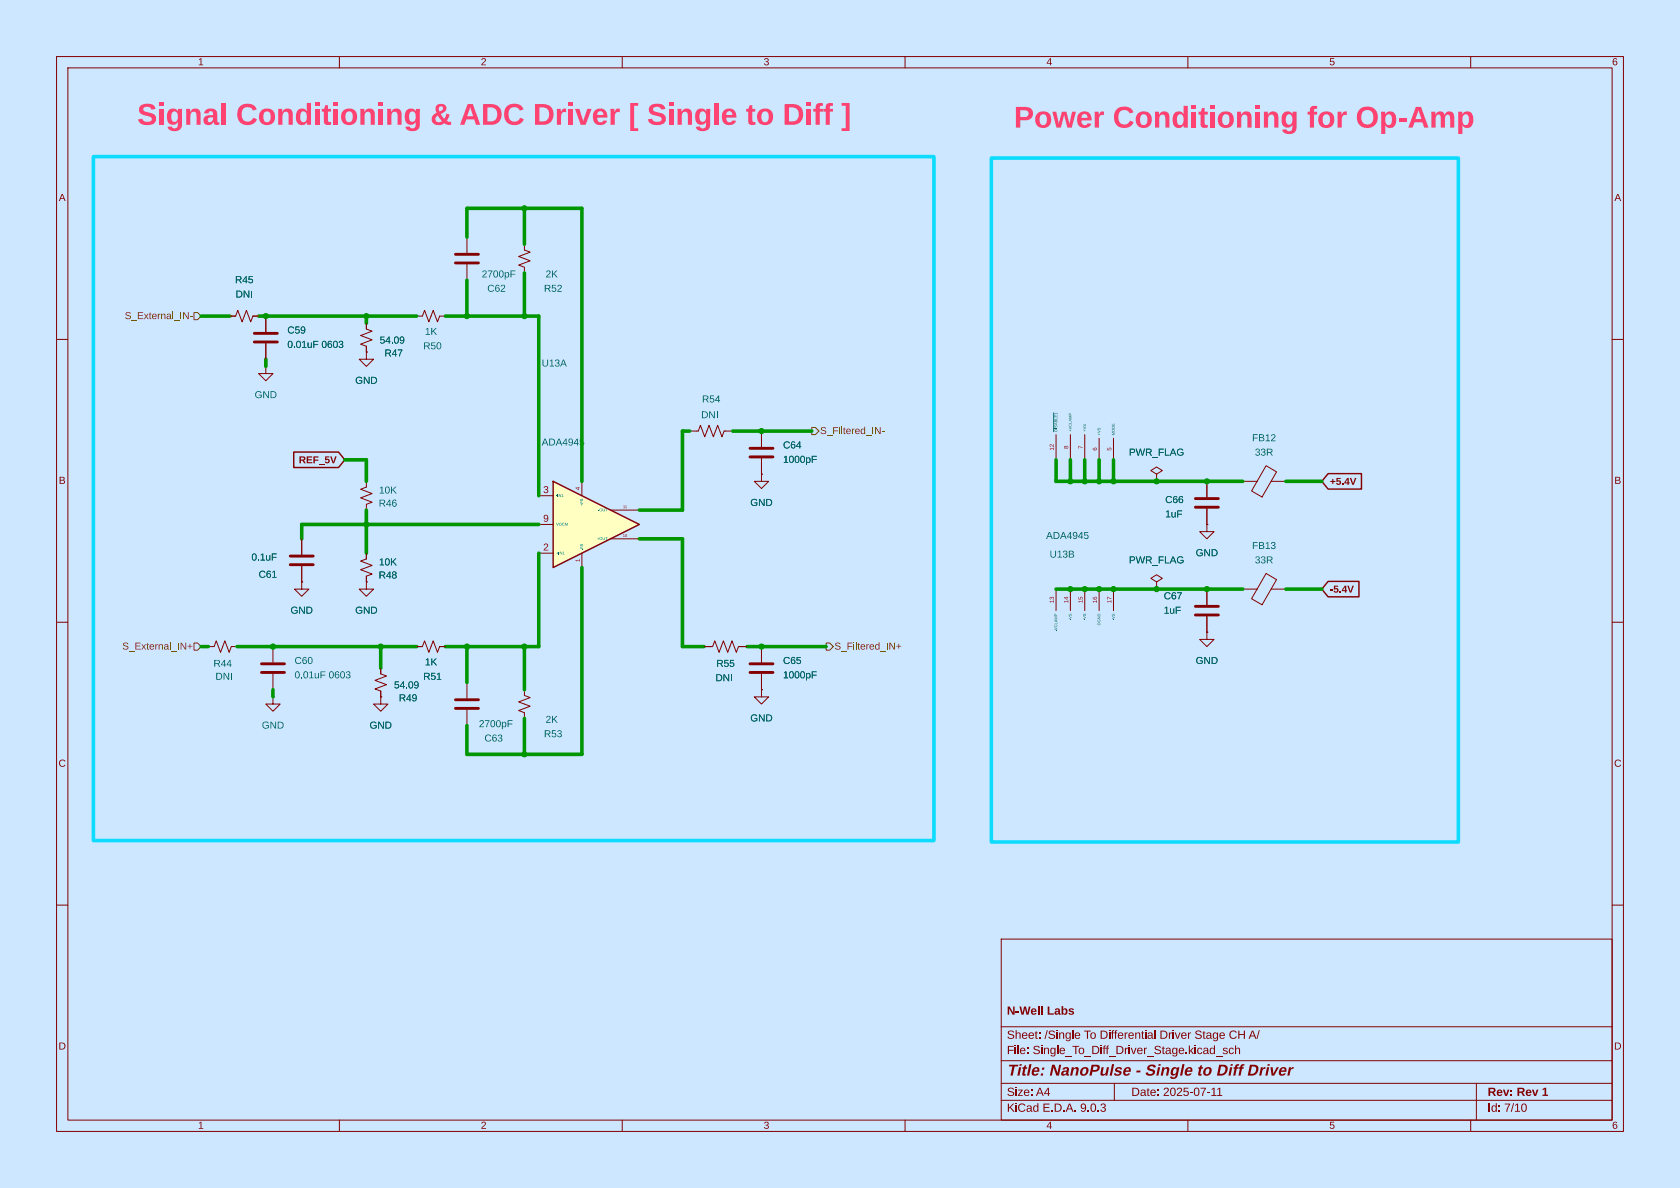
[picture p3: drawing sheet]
<svg xmlns="http://www.w3.org/2000/svg" width="297mm" height="210mm" viewBox="0 0 297 210" stroke-linecap="round" stroke-linejoin="round" font-family="sans-serif">
<path d="M0 0h297v210h-297z" fill="#cce7ff" stroke="#cce7ff" stroke-width=".18"/>
<g fill="none" stroke="#840000" stroke-width=".18">
<path d="M10 10h277v190h-277zM12 12h273v186h-273zM60 10v2M110 10v2M160 10v2M210 10v2M260 10v2M10 60h2M285 60h2M10 110h2M285 110h2M10 160h2"/>
<path d="M177 166h108v32h-108zM285 160h2M60 198v2M110 198v2M160 198v2M177 194.5h108M177 191.5h108M177 187.5h108M177 181.5h108M210 198v2M260 198v2"/>
</g>
<g fill="#840000">
<path d="M178.1 177.9h.4l.6 1.1v-1.1h.3v1.5h-.4l-.6-1.1v1.1h-.3z"/>
<path d="M179.6 178.7h.5v.3h-.5z"/>
<path d="M180.2 177.9h.3l.3 1.2 .2-1.2h.4l.2 1.2 .3-1.2h.3l-.4 1.5h-.3l-.3-1.2-.3 1.2h-.3z"/>
<path d="M182.4 178.4l.1-.1a.52 .52 0 0 1 .6 0 .52 .52 0 0 1 .2 .6h-.8a.23 .23 0 0 0 .2 .3 .23 .23 0 0 0 .3-.1h.2a.53 .53 0 0 1-.6 .3 .53 .53 0 0 1-.3-.7h.7a.22 .22 0 0 0-.2-.3 .22 .22 0 0 0-.3 .3h-.2z"/>
<path d="M183.5 177.9h.3v1.5h-.3z"/>
<path d="M184.1 177.9h.2v1.5h-.2z"/>
<path d="M185.2 177.9h.3v1.2h.8v.3h-1.1z"/>
<path d="M186.6 178.4l.2-.2a.41 .41 0 0 1 .6 .4v.5l.1 .3h-.3l-.1-.2-.2 .2h-.3l-.2-.4 .3 .1a.19 .19 0 0 0 .3 .1 .19 .19 0 0 0 0-.3 .19 .19 0 0 0-.3 .1h-.3a.5 .5 0 0 1 .7-.3l-.1-.3-.2 .2h-.3z"/>
<path d="M187.7 177.9h.3v.6a.45 .45 0 0 1 .6-.2 .45 .45 0 0 1 .1 .7 .41 .41 0 0 1-.3 .4 .41 .41 0 0 1-.4-.2l-.1 .2h-.2v-.6h.3a.26 .26 0 0 0 .2 .4 .26 .26 0 0 0 .2-.4 .26 .26 0 0 0-.2-.4 .26 .26 0 0 0-.2 .4h-.3z"/>
<path d="M189 178.4l.3-.2a.45 .45 0 0 1 .6 .3h-.7v.1l.4 .1a.35 .35 0 0 1 .3 .5 .35 .35 0 0 1-.5 .2l-.5-.2 .2-.1 .2 .1 .3-.1v-.1l-.4-.1a.31 .31 0 0 1-.2-.5z"/>
</g>
<g fill="none" stroke="#840000" stroke-width=".18">
<path d="M47 55.9v2.8M64.8 57.2v1l1 .3-2 .8 2 .8-2 .7 1 .4v1M73.7 55.9h1l.4-1 .7 2 .8-2 .7 2 .4-1h1M47 64.8v1.2h-1.3l1.3 1.3 1.3-1.3h-1.3M47 64.8h.1M47 60.7v2.8M64.8 62.2v1.3h-1.3l1.3 1.3 1.2-1.3h-1.2M64.8 62.2h.1M121.9 76.2h1.5l.4-1 .8 2 .7-2 .8 2 .8-2 .7 2 .4-1h1.5M134.6 76.2v2.8M186.7 76.8v4.5M189.2 76.8v4.5"/>
<path d="M191.8 76.8v4.5M194.3 77.5v3.8M196.8 77.5v3.8M53.3 95.3v2.7M64.8 97.8v1l-1 .4 2 .7-2 .8 2 .8-1 .4v1M64.8 85.1v1l-1 .4 2 .7-2 .8 2 .8-1 .4v1M134.6 83.8v1.3h1.3l-1.3 1.3-1.3-1.3h1.3M134.6 83.8h.1M134.6 81v2.8M204.5 83.8l1-.6-1-.6-1 .6 1 .6v1.3M204.5 85.1h.1M213.4 92.7v1.3h1.2l-1.2 1.3-1.3-1.3h1.3"/>
<path d="M213.4 92.7h.1M213.4 85.1v2.8M213.4 89.9v2.8M219.7 85.1h2.5M223.8 82.3l1.9 1.1-2.6 4.5-1.8-1.1zM224.7 85.1h2.6M48.3 114.3v2.8M48.3 119.1v2.8M53.3 100.1v2.8M64.8 102.9v1.2h-1.3l1.3 1.3 1.2-1.3h-1.2M64.8 102.9h.1M67.3 118.1v1l1 .4-2 .8 2 .7-2 .8 1 .4v1"/>
<path d="M73.7 114.3h1l.4-1 .7 2 .8-2 .7 2 .4-1h1M124.5 114.3h1.5l.4-1 .7 2 .8-2 .8 2 .7-2 .8 2 .4-1h1.5M134.6 114.3v2.8M134.6 119.1v2.8M186.7 104.1v3.9M189.2 104.1v3.9M191.8 104.1v3.9M194.3 104.1v3.9M196.8 104.1v3.9M204.5 102.9l1-.7-1-.6-1 .6 1 .7v1.2M204.5 104.1h.1M213.4 111.8v1.2h1.2l-1.2 1.3-1.3-1.3h1.3"/>
<path d="M213.4 111.8h.1M213.4 104.1v2.8M213.4 109v2.8M219.7 104.1h2.5M223.8 101.4l1.9 1.1-2.6 4.4-1.8-1.1zM224.7 104.1h2.6M48.3 123.2v1.3h-1.3l1.3 1.2 1.2-1.2h-1.2M48.3 123.2h.1M67.3 123.2v1.3h-1.3l1.3 1.2 1.3-1.2h-1.3M67.3 123.2h.1M82.5 120.7v2.7M82.5 125.5v2.8"/>
<path d="M92.7 121.9v1l1 .4-2 .8 2 .7-2 .8 1 .4v1M134.6 121.9v1.3h1.3l-1.3 1.3-1.3-1.3h1.3M134.6 121.9h.1M197 191.5v3M261 191.5v6.5"/>
</g>
<g fill="none" stroke="#840000" stroke-width=".51">
<path d="M45 58.9h4M45 60.5h4M132.6 79.2h4.1M51.3 99.8h4.1M51.3 98.3h4.1M132.6 80.8h4.1M211.3 88.1h4.1M211.3 89.7h4.1M46.2 117.3h4.1M46.2 118.9h4.1M132.6 117.3h4.1M132.6 118.9h4.1"/>
<path d="M211.3 107.2h4.1M211.3 108.7h4.1M80.5 125.2h4.1M80.5 123.7h4.1"/>
</g>
<path d="M186.3 73v3.3" fill="none" stroke="#006464" stroke-width=".18"/>
<path d="M97.8 85.1l15.2 7.6-15.2 7.6z" fill="#ffffc2"/>
<path d="M51.9 79.9h7.9l1.2 1.4-1.2 1.3h-7.9zM97.8 85.1l15.2 7.6-15.2 7.6zM234.8 83.7h5.9v2.8h-5.9l-1.1-1.4zM234.8 102.8h5.4v2.7h-5.4l-1.1-1.4z" fill="none" stroke="#840000" stroke-width=".25"/>
<g fill="none" stroke="#840000" stroke-width=".18">
<path d="M40.6 55.9h1.1l.3-1 .8 2 .8-2 .7 2 .4-1h1M47 55.9v2.8M64.8 57.2v1M82.5 41.9v2.8M82.5 46.7v2.8M92.7 43.2v1l1 .4-2 .7 2 .8-2 .8 1 .3v1.1M47 60.7v2.8M64.8 62.2h.1M64.8 61.2v1M134.6 76.2v2.8M53.3 95.3v2.7M64.8 97.8v1"/>
<path d="M95.2 87.6h2.6M95.2 92.7h2.6M95.2 97.8h2.6M102.9 85.1v2.5M102.9 97.8v2.5M107.9 90.2h5.1M107.9 95.3h5.1M134.6 83.8h.1M134.6 81v2.8M204.5 85.1h.1M213.4 92.7h.1M213.4 85.1v2.8"/>
<path d="M213.4 89.9v2.8M36.8 114.3h1l.4-1 .8 2 .8-2 .7 2 .4-1h1M53.3 102.9v1.2h-1.2l1.2 1.3 1.3-1.3h-1.3M53.3 102.9h.1M53.3 100.1v2.8M64.8 102.9h.1M64.8 101.9v1M67.3 118.1v1M73.7 114.3h1M77.7 114.3h1M124.5 114.3h1.2M130.8 114.3h1.3"/>
<path d="M134.6 114.3v2.8M134.6 119.1v2.8M204.5 104.1h.1M213.4 111.8h.1M213.4 104.1v2.8M213.4 109v2.8M67.3 123.2h.1M67.3 122.2v1M134.6 121.9h.1"/>
</g>
<path d="M80.5 46.5h4.1M80.5 45h4.1" fill="none" stroke="#840000" stroke-width=".51"/>
<path d="M34.3 55.2h.6l.7 .7-.7 .6h-.6zM143.5 75.6h.6l.7 .6-.7 .6h-.6zM34.3 113.7h.6l.7 .6-.7 .6h-.6zM146 113.7h.7l.6 .6-.6 .6h-.7z" fill="none" stroke="#725600" stroke-width=".18"/>
<g fill="none" stroke="#009600" stroke-width=".63">
<path d="M92.7 36.8v6.4M35.6 55.9h5M45.7 55.9h28M64.8 55.9v1.3M78.7 55.9h16.5v31.7M82.5 41.9v-5.1h20.4v48.3M82.5 49.5v6.4M92.7 48.3v7.6M47 63.5v1.3M121.9 76.2h-1.3v14h-7.6M129.5 76.2h14M61 81.3h3.8v3.8"/>
<path d="M64.8 90.2v7.6M95.2 92.7h-41.9v2.6M95.2 97.8v16.5h-16.5M113 95.3h7.6v19h3.9M186.7 81.3v3.8h33M189.2 81.3v3.8M191.8 81.3v3.8M194.3 81.3v3.8M196.8 81.3v3.8M227.3 85.1h6.4M35.6 114.3h1.2M41.9 114.3h31.8"/>
<path d="M67.3 114.3v3.8M82.5 114.3v6.4M92.7 114.3v7.6M102.9 100.3v33.1h-20.4v-5.1M132.1 114.3h13.9M186.7 104.1h33M227.3 104.1h6.4M48.3 121.9v1.3M92.7 127v6.4"/>
</g>
<path d="M16.5 27.7h148.6v120.9h-148.6zM175.3 27.9h82.5v120.9h-82.5z" fill="none" stroke="#0edcff" stroke-width=".63"/>
<g fill="#009600" stroke="#009600" stroke-width=".18">
<circle cx="92.7" cy="133.4" r=".46"/>
<circle cx="82.5" cy="114.3" r=".46"/>
<circle cx="64.8" cy="92.7" r=".46"/>
<circle cx="67.3" cy="114.3" r=".46"/>
<circle cx="48.3" cy="114.3" r=".46"/>
<circle cx="47" cy="55.9" r=".46"/>
<circle cx="64.8" cy="55.9" r=".46"/>
<circle cx="189.2" cy="85.1" r=".46"/>
<circle cx="92.7" cy="114.3" r=".46"/>
<circle cx="189.2" cy="104.1" r=".46"/>
<circle cx="191.8" cy="85.1" r=".46"/>
<circle cx="134.6" cy="114.3" r=".46"/>
<circle cx="191.8" cy="104.1" r=".46"/>
<circle cx="196.8" cy="85.1" r=".46"/>
<circle cx="213.4" cy="104.1" r=".46"/>
<circle cx="196.8" cy="104.1" r=".46"/>
<circle cx="204.5" cy="104.1" r=".46"/>
<circle cx="194.3" cy="104.1" r=".46"/>
<circle cx="194.3" cy="85.1" r=".46"/>
<circle cx="134.6" cy="76.2" r=".46"/>
<circle cx="92.7" cy="55.9" r=".46"/>
<circle cx="92.7" cy="36.8" r=".46"/>
<circle cx="213.4" cy="85.1" r=".46"/>
<circle cx="204.5" cy="85.1" r=".46"/>
<circle cx="82.5" cy="55.9" r=".46"/>
</g>
<g font-size="5.3" fill="#ff4272">
<text x="24.3" y="23.5">Signal Conditioning &amp; ADC Driver [ Single to Diff ]</text>
<text x="179.2" y="24">Power Conditioning for Op-Amp</text>
</g>
<text font-size="2.8" fill="#840000" x="178" y="190.9">Title: NanoPulse - Single to DiffDriver</text>
<g font-size="2.1" fill="#840000">
<text x="178" y="184.2">Sheet: /Single To Differential Driver Stage CH A/</text>
<text x="178" y="186.9">File: Single_To_Diff_Driver_Stage.kicad_sch</text>
<text x="178" y="197.1">KiCad E.D.A. 9.0.3</text>
<text x="178" y="194.3">Size: A4</text>
<text x="200" y="194.3">Date: 2025-07-11</text>
<text x="263" y="194.3">Rev: Rev 1</text>
<text x="263" y="197.1">Id: 7/10</text>
</g>
<g font-size="1.8" fill="#840000">
<text x="35" y="12">1</text>
<text x="85" y="12">2</text>
<text x="135" y="12">3</text>
<text x="185" y="12">4</text>
<text x="235" y="12">5</text>
<text x="285" y="12">6</text>
<text x="10.4" y="36">A</text>
<text x="285.4" y="36">A</text>
<text x="52.8" y="82.4">REF_5V</text>
<text x="10.4" y="86">B</text>
<text x="235.1" y="86.2">+5.4V</text>
<text x="285.4" y="86">B</text>
<text x="235.1" y="105.2">-5.4V</text>
<text x="10.3" y="136">C</text>
<text x="285.3" y="136">C</text>
<text x="10.3" y="186">D</text>
<text x="285.3" y="186">D</text>
<text x="35" y="200">1</text>
<text x="85" y="200">2</text>
<text x="135" y="200">3</text>
<text x="185" y="200">4</text>
<text x="235" y="200">5</text>
<text x="285" y="200">6</text>
</g>
<g font-size="1.8" fill="#006464">
<text x="41.6" y="50.5">R45</text>
<text x="41.7" y="53.1">DNI</text>
<text x="85.2" y="49.5">2700pF</text>
<text x="86.1" y="52">C62</text>
<text x="96.2" y="52">R52</text>
<text x="96.4" y="49.5">2K</text>
<text x="50.8" y="59.4">C59</text>
<text x="75.1" y="59.7">1K</text>
<text x="50.8" y="62">0.01uF 0603</text>
<text x="67.1" y="61.2">54.09</text>
<text x="68" y="63.5">R47</text>
<text x="74.8" y="62.2">R50</text>
<text x="95.8" y="65.3">U13A</text>
<text x="45" y="70.8">GND</text>
<text x="62.8" y="68.3">GND</text>
<text x="124.1" y="71.6">R54</text>
<text x="123.9" y="74.4">DNI</text>
<text x="95.8" y="79.2">ADA4945</text>
<text x="138.4" y="79.7">C64</text>
<text x="138.4" y="82.3">1000pF</text>
<text x="199.6" y="81">PWR_FLAG</text>
<text x="221.3" y="78.5">FB12</text>
<text x="221.8" y="81">33R</text>
<text x="67" y="87.7">10K</text>
<text x="132.6" y="89.9">GND</text>
<text x="206" y="89.4">C66</text>
<text x="67" y="90">R46</text>
<text x="184.9" y="95.7">ADA4945</text>
<text x="206" y="91.9">1uF</text>
<text x="44.4" y="99.5">0.1uF</text>
<text x="67" y="100.4">10K</text>
<text x="185.5" y="99">U13B</text>
<text x="199.6" y="100.1">PWR_FLAG</text>
<text x="211.4" y="98.8">GND</text>
<text x="221.3" y="97.5">FB13</text>
<text x="221.8" y="100.1">33R</text>
<text x="45.7" y="102.6">C61</text>
<text x="67" y="102.7">R48</text>
<text x="205.7" y="106.4">C67</text>
<text x="51.4" y="108.9">GND</text>
<text x="62.8" y="108.9">GND</text>
<text x="205.7" y="108.9">1uF</text>
<text x="37.7" y="118.3">R44</text>
<text x="52.1" y="117.8">C60</text>
<text x="75.1" y="118.1">1K</text>
<text x="126.6" y="118.3">R55</text>
<text x="138.4" y="117.8">C65</text>
<text x="211.4" y="117.8">GND</text>
<text x="38.1" y="120.6">DNI</text>
<text x="52.1" y="120.4">0.01uF 0603</text>
<text x="69.7" y="122.2">54.09</text>
<text x="70.5" y="124.4">R49</text>
<text x="74.8" y="120.6">R51</text>
<text x="126.5" y="120.9">DNI</text>
<text x="138.4" y="120.4">1000pF</text>
<text x="46.3" y="129.3">GND</text>
<text x="65.3" y="129.3">GND</text>
<text x="84.7" y="129">2700pF</text>
<text x="85.6" y="131.6">C63</text>
<text x="96.2" y="130.8">R53</text>
<text x="96.4" y="128.2">2K</text>
<text x="132.6" y="128">GND</text>
</g>
<g font-size="1.8" fill="#725600">
<text x="22.1" y="56.9">S_External_IN-</text>
<text x="145" y="77.2">S_Filtered_IN-</text>
<text x="21.6" y="115.3">S_External_IN+</text>
<text x="147.5" y="115.3">S_Filtered_IN+</text>
</g>
<g font-size="1.8" fill="#a90000">
<text x="96" y="87.4">3</text>
<text x="96" y="92.5">9</text>
<text x="96" y="97.5">2</text>
</g>
<g font-size="1.1" fill="#a90000">
<text x="186.4" y="79.7" transform="rotate(-90 186.4 79.7)">12</text>
<text x="189" y="79.4" transform="rotate(-90 189 79.4)">8</text>
<text x="191.5" y="79.4" transform="rotate(-90 191.5 79.4)">7</text>
<text x="194.1" y="79.7" transform="rotate(-90 194.1 79.7)">6</text>
<text x="196.6" y="79.7" transform="rotate(-90 196.6 79.7)">5</text>
<text x="102.6" y="86.7" transform="rotate(-90 102.6 86.7)">4</text>
<text x="102.6" y="99.4" transform="rotate(-90 102.6 99.4)">1</text>
<text x="186.4" y="106.6" transform="rotate(-90 186.4 106.6)">13</text>
<text x="189" y="106.6" transform="rotate(-90 189 106.6)">14</text>
<text x="191.5" y="106.6" transform="rotate(-90 191.5 106.6)">15</text>
<text x="194.1" y="106.6" transform="rotate(-90 194.1 106.6)">16</text>
<text x="196.6" y="106.6" transform="rotate(-90 196.6 106.6)">17</text>
</g>
<g font-size=".7" fill="#006464">
<text x="187.1" y="76.3" transform="rotate(-90 187.1 76.3)">~{DISABLE1}</text>
<text x="189.6" y="76.3" transform="rotate(-90 189.6 76.3)">+VCLAMP</text>
<text x="192.2" y="76.3" transform="rotate(-90 192.2 76.3)">+VS</text>
<text x="194.7" y="77" transform="rotate(-90 194.7 77)">+VS</text>
<text x="197.2" y="77" transform="rotate(-90 197.2 77)">MODE</text>
<text x="98.3" y="88">-IN1</text>
<text x="103.3" y="89.5" transform="rotate(-90 103.3 89.5)">+FB</text>
<text x="98.3" y="93.1">VOCM</text>
<text x="105.5" y="95.6">+OUT</text>
<text x="105.7" y="90.6">-OUT</text>
<text x="98.3" y="98.2">+IN1</text>
<text x="103.3" y="97.3" transform="rotate(-90 103.3 97.3)">-FB</text>
<text x="187.1" y="111.6" transform="rotate(-90 187.1 111.6)">-VCLAMP</text>
<text x="189.6" y="109.6" transform="rotate(-90 189.6 109.6)">-VS</text>
<text x="192.2" y="109.6" transform="rotate(-90 192.2 109.6)">-VS</text>
<text x="194.7" y="110.6" transform="rotate(-90 194.7 110.6)">DGND</text>
<text x="197.2" y="109.6" transform="rotate(-90 197.2 109.6)">-VS</text>
</g>
<g font-size=".7" fill="#a90000">
<text x="110.1" y="89.9">11</text>
<text x="110.1" y="95">10</text>
</g>
</svg>
